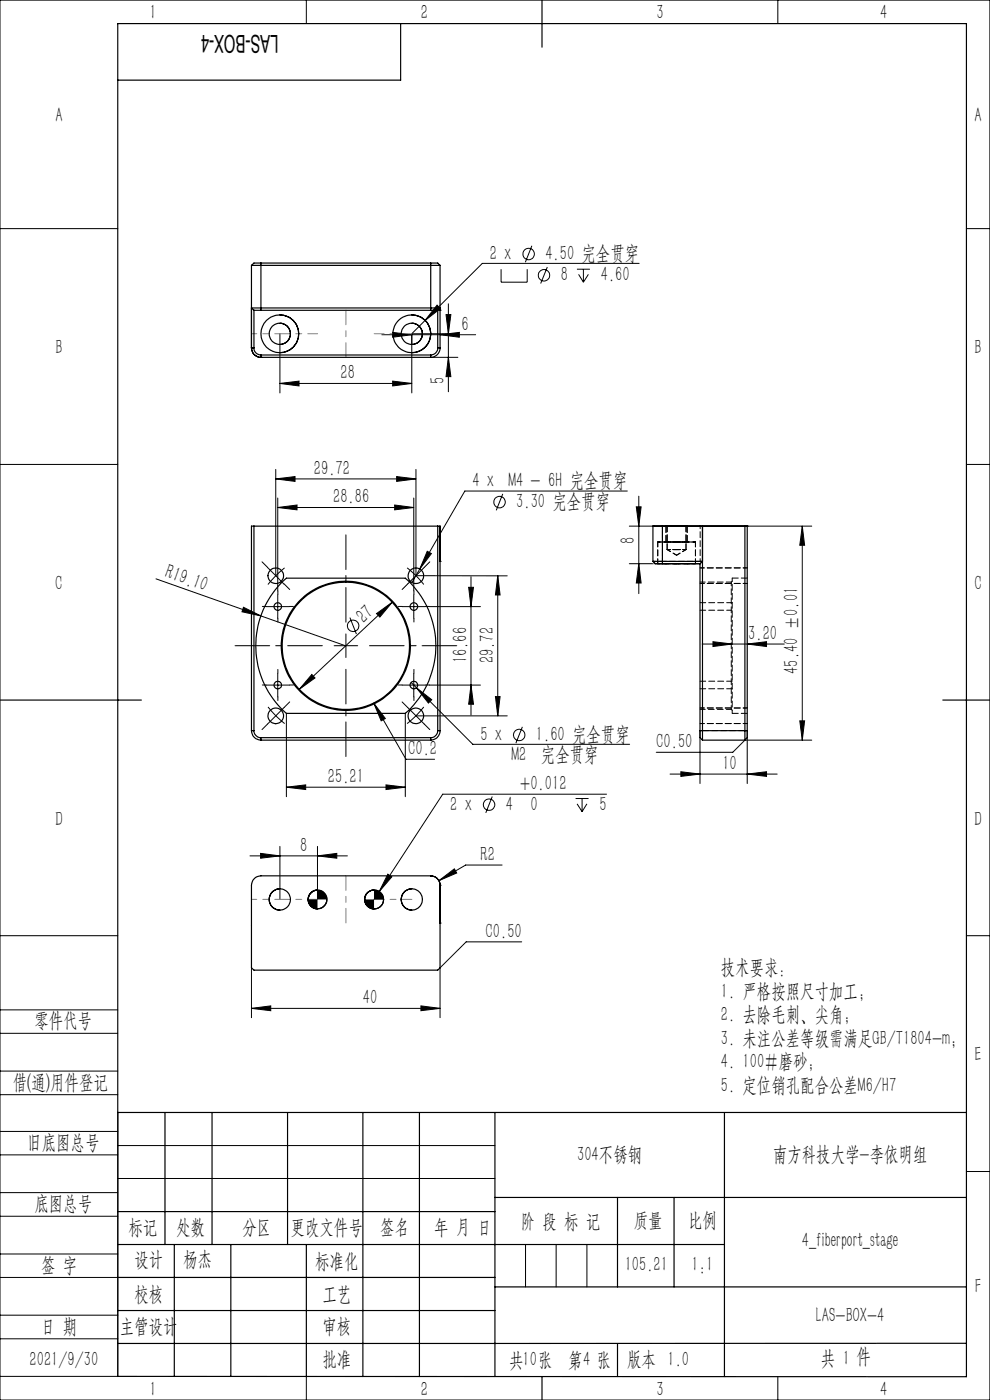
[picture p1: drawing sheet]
<svg xmlns="http://www.w3.org/2000/svg" width="210mm" height="297mm" viewBox="0 0 210 297" stroke-linecap="round" stroke-linejoin="round" font-family="sans-serif">
<g fill="none" stroke="#000" stroke-width=".21">
<path d="M0 0h210v297h-210zM65 0v5M165 0v5M0 48.5h25M106.3 57.1v2.8h5.5v-2.8M112.8 52.1l-1.4 3.5M116.1 56.7l-1.4 3.4M122.4 57.1h2.7M122.7 58.2l1.1 1.7M123.8 57.1v2.8M124.8 58.2l-1 1.7M135.6 55.9h-33.3l-15 14.9"/>
<path d="M205 48.5h5M59.4 70.8v12.6M81 71h19.9M83.3 70.5l4 .5-4 .5zM87.3 70.8v12.6M87.3 70.8h9.8M91.4 75.8h5.7M92.7 64.7l.7 .8-3.2 2.5zM93.3 71l4.1-.5v1zM94.6 66.7h1l-.5 4.1zM95.1 75.8l.5 4.1h-1zM95.1 64.4v18.7"/>
<path d="M0 98.5h25M58.5 99.6v22.5M59.4 81.3l4-.4v1zM59.4 81.3h27.9M83.3 80.9l4 .4-4 .6zM88.2 99.6v22.5l19.4 .1M205 98.5h5M58.5 101.6l4.1-.5v1zM58.5 101.6h29.7M58.9 107.7l4.1-.6v1.1zM58.9 105.7v19.7M58.9 107.7h28.9"/>
<path d="M83.7 107.1l4.1 .6-4.1 .5zM84.1 101.1l4.1 .5-4.1 .5zM87.8 105.7v19.7M90.6 116.9l.9 .5-2.5 3.3zM106.6 104.8l-1.3 3.5M133.1 104.2h-34.5l-11.2 19.4M133.5 119.6h5M133.5 111.6h7M135 107.5h1l-.5 4.1zM135.5 119.6l.5 4.1h-1zM135.5 105.3v20.6M158.5 111.6h13.7"/>
<path d="M170.2 111.6v45.4M170.2 111.6l.5 4.1h-1zM33.1 122.8l40.2 14.2M51.6 128.8l3.8 1.9-4.1-.9zM56.4 128.7h5M56.7 120.4l1.8 1.7M58.5 122.1l1.8 1.8M58.5 122.1l-1.7 1.9M58.9 126.2v5M60.4 120.5l-1.9 1.6M74.2 131l1.4 3.5M79.9 130.2l3.3-2.4-2.6 3.1z"/>
<path d="M83.2 127.8l-19.7 18.4M85.3 128.7h5M87.8 126.2v5M91.1 128.7h10.8M99.4 124.6h1l-.5 4.1zM99.9 122.3v29.4M105.6 122.1l.5 4.1h-1zM105.6 122.1v29.8M148.9 136.6h17.5M151.2 136.1l4.1 .5-4.1 .6zM158.5 136.6l4.1-.5v1.1zM56.4 145.3h5"/>
<path d="M58.9 142.8v5M60.7 151.3v17.7M66.1 143.1l.7 .7-3.3 2.4zM79.3 149.2l6.8 11.9h6.1M79.3 149.2l2.4 3.2-.8 .5zM85.3 145.3h5M86 151.3v17.7M87.2 144.8l1.1 1.1M87.8 142.8v5M88.2 151.9h19.4M88.3 145.9l3.3 2.5-.7 .8zM88.3 145.9l12 12h33.3"/>
<path d="M91.1 145.3h10.8M99.9 145.3l.5 4.1h-1zM105.1 147.8h1l-.5 4.1zM110.8 154.2l-1.4 3.5M148.5 155v11.2M158.5 155v11.2M169.7 152.9h1l-.5 4.1zM172.2 157h-14.2l-2.6 2.6h-16.2M59.4 179.6v11.2M60.7 167l4.1-.5v1zM60.7 167h25.3M67.3 179.6v11.2"/>
<path d="M81.9 166.5l4.1 .5-4.1 .5zM104.4 169l-1.4 3.4M122.1 169.4h2.7M122.4 170.5l1.1 1.7M123.5 169.4v2.8M124.5 170.5l-1 1.7M128.7 168.5h-34.8l-13.5 20.7M142.1 164.2h22.8M144.4 163.7l4.1 .5-4.1 .5zM158.5 164.2l4.1-.5v1zM0 198.5h25M53 181.6h20.7"/>
<path d="M55.3 181l4.1 .6-4.1 .5zM67.3 188.9a1.92 1.92 0 0 0-1.9 1.9M67.3 181.6l4.1-.6v1.1zM69.3 190.8a1.92 1.92 0 0 1-2 2M79.3 188.8a2.04 2.04 0 0 0-2 2M80.4 189.2l-1.1 1.6M81.4 190.8a2.04 2.04 0 0 1-2.1 2M82.3 185.5l.8 .5-2.7 3.2zM93.1 186.8l3.3-2.5 .5 .9zM106.5 183.5h-7.7l-5.7 3.3M110.7 199.8h-11.8l-5.6 5.5v10.6M205 198.5h5"/>
<path d="M0 214.2h25M0 219.2h25M53.3 213.9l4.1-.5v1zM53.3 205.3v10.6M53.3 213.9h40M89.3 213.4l4 .5-4 .5zM0 232.2h25M0 227.2h25M25 236v56h-25M0 245h25M0 240h25M0 258h25"/>
<path d="M0 253h25M25 243h80M25 250h80M205 248.5h5M0 271h25M0 266h25M0 279h25M111.5 264v9M118 264v9M124.5 264v9M0 284h25M65 292.1v4.9"/>
<path d="M153.7 292h.1M165 292v5"/>
<circle cx="112.1" cy="53.9" r="1.21"/>
<circle cx="115.4" cy="58.4" r="1.2"/>
<circle cx="106" cy="106.5" r="1.21"/>
<circle cx="74.9" cy="132.8" r="1.21"/>
<circle cx="110.1" cy="155.9" r="1.21"/>
<circle cx="103.7" cy="170.7" r="1.22"/>
<circle cx="67.3" cy="190.8" r="1.96"/>
<circle cx="79.4" cy="190.8" r="2.02"/>
</g>
<path d="M88.2 122.1l-1.8-1.6M88.2 122.1l1.7 1.9M58.5 151.8l1.9 1.7M58.5 151.8l-1.6-1.8M88.2 151.8l1.7-1.8M88.2 151.8l-1.8 1.7" fill="none" stroke="#000" stroke-width=".21" stroke-dasharray="30.5 1.3 1.3 1.3" stroke-linecap="butt"/>
<g fill="none" stroke="#000" stroke-width=".21" stroke-dasharray="30.5 1.3 1.3 1.3">
<path d="M56.4 128.7h-.8M56.7 120.4l-1.1-1.2M58.9 126.2v-.8M58.9 131.2v.8M60.3 123.9l1.2 1.2M61.4 128.7h.8M73.4 137v-2.5M73.4 137h-2.5M73.4 137v2.5M73.4 137h2.5M85.3 128.7h-.8M86.5 123.9l-1.2 1.2"/>
<path d="M87.8 126.2v-.8M87.8 131.2v.8M88.2 122.1l1.8-1.7M88.2 122.1l-1.7 1.8M90 120.4l1.2-1.2M90.3 128.7h.8M56.4 145.3h-.8M56.7 153.6l-1.1 1.2M58.5 151.8l-1.8 1.8M58.5 151.8l1.8-1.7M58.9 142.8v-.8M58.9 147.8v.8"/>
<path d="M60.3 150.1l1.1-1.2M61.4 145.3h.8M85.3 145.3h-.8M86.5 150.1l-1.2-1.2M87.8 142.8v-.8M87.8 147.8v.8M88.2 151.8l1.8 1.8M88.2 151.8l-1.7-1.7M90 153.6l1.2 1.2M90.3 145.3h.8"/>
</g>
<path d="M68.4 137h-18.5M73.4 132v-18.5M78.4 137h18.5M73.4 142v18.5" fill="none" stroke="#000" stroke-width=".21" stroke-dasharray="30.5 1.3 1.3 1.3" stroke-dashoffset="23.1"/>
<g fill="none" stroke="#000" stroke-width=".25">
<path d="M85 5v12h-60M115 0v10M53.3 56.3h40M53.3 56.3v17.5M55.4 55.8h-1.5l-.6 .5M55.4 55.8v10M55.4 55.8h36M91.4 55.8h1.5l.4 .5M91.4 55.8v10M93.3 56.3v17.5M53.3 73.8a1.98 1.98 0 0 0 2.1 2M53.3 73.8h.1"/>
<path d="M53.3 73.8h.6M53.9 65.8l-.6-.5h40l-.4 .5M53.9 65.8h1.5M53.9 73.8a1.49 1.49 0 0 0 1.5 1.5M53.9 65.8v8M55.4 75.8h.1M55.4 75.3v.5M55.4 65.8h36M55.4 75.3h36M55.4 75.8h36M59.4 66.8a4 4 0 0 1 4 4M59.4 68.6a2.17 2.17 0 0 1 2.2 2.2"/>
<path d="M61.6 70.8a2.17 2.17 0 0 1-2.2 2.3M63.4 70.8a4 4 0 0 1-4 4M87.3 66.8a4 4 0 0 1 4.1 4M87.3 68.6a2.23 2.23 0 0 1 2.3 2.2M89.6 70.8a2.23 2.23 0 0 1-2.3 2.3M91.4 65.8h1.5M91.4 70.8a4 4 0 0 1-4.1 4M91.4 75.3v.5M92.9 73.8a1.49 1.49 0 0 1-1.5 1.5M92.9 65.8v8M92.9 73.8h.4M93.3 73.8a1.98 1.98 0 0 1-1.9 2"/>
<path d="M93.3 65.8h.1M53.9 111.6v43.4M92.9 111.6v43.4M93.3 119.1h.1M138.5 111.6h2M138.5 111.6h.1M138.5 119.1h10.5l-.5 .5M138.5 119.1l.5 .5h1.5M138.5 111.6v7.5M140.5 111.6h18M140.5 111.6v8M140.5 119.6h8"/>
<path d="M141.3 111.6h4.5zM141.5 111.6h4zM148.5 119.6v35.4M149 111.6v45.4M158 111.6v45.4M158.5 111.6h.1M158.5 111.6v43.4M59.5 123.8l1.2-1.1h25.3a19.1 19.1 0 0 1 0 28.6h-25.3a19.1 19.1 0 0 1-1.2-27.5zM0 148.5h30M53.3 155a2.03 2.03 0 0 0 2.1 2M53.3 155h.6M53.3 155v-43.4h40v43.4"/>
<path d="M53.9 155a1.49 1.49 0 0 0 1.5 1.5M55.4 156.5v.5M55.4 156.5h36M55.4 157h36M91.4 156.5v.5M92.9 155a1.49 1.49 0 0 1-1.5 1.5M92.9 155h.4M93.3 155a2.04 2.04 0 0 1-1.9 2M148.5 155v1.5l.5 .5M148.5 155h10M149 157h9M158.5 155v1.5l-.5 .5"/>
<path d="M200 148.5h10M59.4 188.6a2.26 2.26 0 0 0-2.3 2.2 2.26 2.26 0 0 0 2.3 2.3M65.4 190.8a1.98 1.98 0 0 0 1.9 2M67.3 188.8a1.98 1.98 0 0 0-1.9 2M77.4 190.8a2.04 2.04 0 0 0 1.9 2M79.3 188.8a2.04 2.04 0 0 0-1.9 2M87.3 188.6a2.26 2.26 0 0 0-2.2 2.2 2.26 2.26 0 0 0 2.2 2.3M91.4 185.8h-36a2.03 2.03 0 0 0-2.1 2v17.5l.6 .5h39l.4-.5v-17.5M91.4 185.8a1.98 1.98 0 0 1 1.9 2M91.4 185.8h.1M93.3 187.8h.1M93.3 195.8h.1"/>
<path d="M25 236h180M35 236v28M45 236v28M61 236v28M77 236v56M89 236v56M105 236v56M153.7 236v56M25 257h80M105 254h100M131 254v19M143 254v19"/>
<path d="M25 264h128.7M25 271h80M25 278h80M37 264v28M49 264v28M65 264.1v28M105 273h100M25 292l180 .1v-287.1h-180v287M115 292v5M131 285v7M205 285h-180"/>
<circle cx="59.3" cy="70.8" r="2.25"/>
<circle cx="59.4" cy="70.8" r="4"/>
<circle cx="87.3" cy="70.8" r="2.26"/>
<circle cx="87.4" cy="70.8" r="4"/>
<circle cx="58.5" cy="122.1" r="1.66"/>
<circle cx="58.9" cy="128.7" r=".8"/>
<circle cx="73.4" cy="137" r="13.7"/>
<circle cx="73.4" cy="137" r="13.5"/>
<circle cx="87.8" cy="128.7" r=".8"/>
<circle cx="88.2" cy="122.2" r="1.65"/>
<circle cx="58.5" cy="151.9" r="1.66"/>
<circle cx="58.9" cy="145.3" r=".79"/>
<circle cx="87.8" cy="145.3" r=".79"/>
<circle cx="88.2" cy="151.9" r="1.65"/>
<circle cx="59.4" cy="190.8" r="2.24"/>
<circle cx="67.4" cy="190.8" r="2"/>
<circle cx="79.4" cy="190.8" r="2"/>
<circle cx="87.4" cy="190.8" r="2.25"/>
</g>
<path d="M143.5 119.6h.1M143.5 111.6h.1" fill="none" stroke="#808080" stroke-width=".21" stroke-dasharray="30.5 1.3 1.3 1.3"/>
<path d="M73.4 75.8v-10M138.5 119.6h10M73.4 185.8v10" fill="none" stroke="#808080" stroke-width=".21" stroke-dasharray="30.5 1.3 1.3 1.3" stroke-dashoffset="27.4"/>
<path d="M53.4 70.8h6M53.4 190.8h6" fill="none" stroke="#808080" stroke-width=".21" stroke-dasharray="30.5 1.3 1.3 1.3" stroke-dashoffset="29.4"/>
<path d="M59.4 70.8h8M87.4 70.8h-8M59.4 190.8h8M87.4 190.8h-8" fill="none" stroke="#808080" stroke-width=".21" stroke-dasharray="30.5 1.3 1.3 1.3" stroke-dashoffset="28.4"/>
<g fill="#000">
<path d="M51.6 128.8l3.8 1.9-4.1-.9zM79.3 149.2l2.4 3.2-.8 .5z"/>
<path d="M59.4 81.3l4-.4v1zM83.3 80.9l4 .4-4 .6z"/>
<path d="M58.5 101.6l4.1-.5v1zM84.1 101.1l4.1 .5-4.1 .5z"/>
<path d="M58.9 107.7l4.1-.6v1.1zM83.7 107.1l4.1 .6-4.1 .5zM90.6 116.9l-1.6 3.8 2.5-3.3zM88.3 145.9l2.6 3.3 .7-.8zM144.4 163.7l4.1 .5-4.1 .5zM158.5 164.2l4.1-.5v1zM53.3 213.9l4.1-.5v1zM89.3 213.4l4 .5-4 .5zM93.1 186.8l3.8-1.6-.5-.9zM55.3 181l4.1 .6-4.1 .5zM67.3 181.6l4.1-.6v1.1zM82.3 185.5l-1.9 3.7 2.7-3.2zM83.3 70.5l4 .5-4 .5zM93.3 71l4.1-.5v1zM92.7 64.7l-2.5 3.3 3.2-2.5z"/>
<path d="M135.5 119.6l.5 4.1h-1zM135 107.5h1l-.5 4.1z"/>
<path d="M170.2 111.6l.5 4.1h-1zM169.7 152.9h1l-.5 4.1z"/>
<path d="M99.4 124.6h1l-.5 4.1zM99.9 145.3l.5 4.1h-1zM94.6 66.7h1l-.5 4.1zM95.1 75.8l.5 4.1h-1z"/>
<path d="M105.6 122.1l.5 4.1h-1zM105.1 147.8h1l-.5 4.1z"/>
<path d="M158.5 136.6l4.1-.5v1.1zM151.2 136.1l4.1 .5-4.1 .6z"/>
<path d="M66.1 143.1l-2.6 3.1 3.3-2.4zM79.9 130.2l.7 .7 2.6-3.1z"/>
<path d="M60.7 167l4.1-.5v1zM81.9 166.5l4.1 .5-4.1 .5z"/>
<path d="M65.4 190.8a1.92 1.92 0 0 0 1.9 2v-2zM67.3 188.9v1.9h2a1.92 1.92 0 0 0-2-1.9zM77.3 190.8a2.04 2.04 0 0 0 2 2v-2zM79.3 188.8v2h2.1a2.04 2.04 0 0 0-2.1-2z"/>
</g>
<g fill="none" stroke="#000" stroke-width=".21" stroke-dasharray="1.3 .6">
<path d="M139 119.6h.1M140.5 119.6v-.5M141.5 111.6v5M145.5 116.6v-5M148.5 119.6h.1M149 119.1h-.5M158 111.6h.1M155.3 122.6h3.2M155.3 123.3l-.2 .2M149 155h-.5M155.1 150.5l.2 .2M155.3 151.3h3.2"/>
<path d="M158.5 155h-.5"/>
</g>
<path d="M140.5 119.1h-2M155.3 122.6v28.7" fill="none" stroke="#000" stroke-width=".21" stroke-dasharray="1.3 .6" stroke-dashoffset=".6"/>
<path d="M143.5 115h4h-8h4M143.5 119.6h4h-8h4" fill="none" stroke="#000" stroke-width=".21" stroke-dasharray="1.3 .6" stroke-dashoffset=".3"/>
<path d="M141.3 111.6v3.4M143.5 115h2.3h-4.5h2.2M145.8 115v-3.4M158 155h-9" fill="none" stroke="#000" stroke-width=".21" stroke-dasharray="1.3 .6" stroke-dashoffset="-.1"/>
<path d="M155.1 123.5v27" fill="none" stroke="#000" stroke-width=".21" stroke-dasharray="1.3 .6" stroke-dashoffset=".5"/>
<path d="M139 119.6l-.5-.5M140.5 119.6h8M141.5 116.6l2 1.2M143.5 116.6h2h-4h2M143.5 117.8l2-1.2M148.5 119.1h-8M149 119.1l-.5 .5M148.5 123.8h10M158.5 120.5h-10M148.5 153.5h10M158.5 150.2h-10" fill="none" stroke="#000" stroke-width=".21" stroke-dasharray="1.3 .6" stroke-dashoffset=".4"/>
<path d="M140.5 119.1v-7.5M148.5 111.6v7.5" fill="none" stroke="#000" stroke-width=".21" stroke-dasharray="1.3 .6" stroke-dashoffset=".7"/>
<path d="M139 119.6h1.5" fill="none" stroke="#000" stroke-width=".21" stroke-dasharray="1.3 .6" stroke-dashoffset=".8"/>
<path d="M139.5 115v4.6M147.5 119.6v-4.6M155.1 123.5h-6.6M148.5 150.5h6.6" fill="none" stroke="#000" stroke-width=".21" stroke-dasharray="1.3 .6" stroke-dashoffset=".2"/>
<path d="M148.5 129.5h6.8M155.3 127.9h-6.8M148.5 146.1h6.8M155.3 144.5h-6.8" fill="none" stroke="#000" stroke-width=".21" stroke-dasharray="1.3 .6" stroke-dashoffset=".1"/>
<text font-size="5.2" x="59.1" y="7.3" transform="rotate(-180 59.1 7.3)">LAS-BOX-4</text>
<g font-size="4.4">
<text x="31.7" y="4.1">1</text>
<text x="89.2" y="4.1">2</text>
<text x="139.2" y="4.1">3</text>
<text x="186.7" y="4.1">4</text>
<text x="11.7" y="25.9">A</text>
<text x="206.7" y="25.9">A</text>
<text x="103.9" y="55.2">2 x</text>
<text x="115.7" y="55.2">4.50 完全贯穿</text>
<text x="118.9" y="59.7">8</text>
<text x="127.4" y="59.7">4.60</text>
<text x="97.9" y="70.1">6</text>
<text x="11.7" y="75.1">B</text>
<text x="206.7" y="75.1">B</text>
<text x="72.2" y="80.5">28</text>
<text x="94.3" y="81.6" transform="rotate(-90 94.3 81.6)">5</text>
<text x="66.6" y="100.7">29.72</text>
<text x="70.7" y="106.8">28.86</text>
<text x="100.2" y="103.3">4 x M4 - 6H 完全贯穿</text>
<text x="109.5" y="107.8">3.30 完全贯穿</text>
<text x="134.6" y="115.5" transform="rotate(-90 134.6 115.5)">8</text>
<text x="11.7" y="125.1">C</text>
<text x="34.8" y="122.5" transform="rotate(19 34.8 122.5)">R19.10</text>
<text x="206.7" y="125.1">C</text>
<text x="77.3" y="132.3" transform="rotate(-43 77.3 132.3)">27</text>
<text x="158.7" y="135.8">3.20</text>
<text x="99.1" y="140.7" transform="rotate(-90 99.1 140.7)">16.66</text>
<text x="104.7" y="140.7" transform="rotate(-90 104.7 140.7)">29.72</text>
<text x="169.3" y="142.9" transform="rotate(-90 169.3 142.9)">45.40 ±0.01</text>
<text x="86.6" y="160.1">C0.2</text>
<text x="101.9" y="157.2">5 x</text>
<text x="108.5" y="161.5">M2 完全贯穿</text>
<text x="113.7" y="157.2">1.60 完全贯穿</text>
<text x="139.2" y="158.7">C0.50</text>
<text x="69.5" y="166.1">25.21</text>
<text x="110.4" y="167.6">+0.012</text>
<text x="153.2" y="163.3">10</text>
<text x="95.5" y="172">2 x</text>
<text x="107.3" y="172">4</text>
<text x="112.5" y="172">0</text>
<text x="127.1" y="172">5</text>
<text x="11.7" y="175.1">D</text>
<text x="206.7" y="175.1">D</text>
<text x="63.7" y="180.7">8</text>
<text x="101.9" y="182.6">R2</text>
<text x="103" y="198.9">C0.50</text>
<text x="152.9" y="206.7">技术要求：</text>
<text x="77" y="213">40</text>
<text x="152.9" y="211.7">1. 严格按照尺寸加工；</text>
<text x="7.3" y="217.9">零件代号</text>
<text x="152.9" y="216.7">2. 去除毛刺、尖角；</text>
<text x="152.9" y="221.7">3. 未注公差等级需满足GB/T1804-m；</text>
<text x="152.9" y="226.7">4. 100#磨砂；</text>
<text x="206.7" y="225.1">E</text>
<text x="2.7" y="231">借(通)用件登记</text>
<text x="152.9" y="231.7">5. 定位销孔配合公差M6/H7</text>
<text x="5.8" y="243.7">旧底图总号</text>
<text x="122.4" y="246.2">304不锈钢</text>
<text x="164" y="246.2">南方科技大学-李依明组</text>
<text x="7.3" y="256.8">底图总号</text>
<text x="27.2" y="261.9">标记</text>
<text x="37.4" y="261.9">处数</text>
<text x="51.5" y="261.9">分区</text>
<text x="61.7" y="261.9">更改文件号</text>
<text x="80.6" y="261.9">签名</text>
<text x="92.1" y="261.9">年 月 日</text>
<text x="110.5" y="260.4">阶 段 标 记</text>
<text x="134.4" y="260.4">质量</text>
<text x="145.9" y="260.4">比例</text>
<text x="8.7" y="269.8">签 字</text>
<text x="28.5" y="268.7">设计</text>
<text x="38.9" y="268.7">杨杰</text>
<text x="66.9" y="269.1">标准化</text>
<text x="132.5" y="269.7">105.21</text>
<text x="146.7" y="269.7">1:1</text>
<text x="170.1" y="264.6">4_fiberport_stage</text>
<text x="28.5" y="275.9">校核</text>
<text x="68.4" y="275.9">工艺</text>
<text x="206.8" y="274.4">F</text>
<text x="173.1" y="280.6">LAS-BOX-4</text>
<text x="8.7" y="282.9">日 期</text>
<text x="25.4" y="282.9">主管设计</text>
<text x="68.4" y="282.8">审核</text>
<text x="6.3" y="289.9">2021/9/30</text>
<text x="68.4" y="289.9">批准</text>
<text x="108" y="289.9">共 张</text>
<text x="110.8" y="289.9">10</text>
<text x="120.5" y="289.9">第 张</text>
<text x="123.7" y="289.9">4</text>
<text x="133" y="289.9">版本 1.0</text>
<text x="174.1" y="289.5">共 1 件</text>
<text x="31.7" y="296.1">1</text>
<text x="89.2" y="296.1">2</text>
<text x="139.2" y="296.1">3</text>
<text x="186.7" y="296.1">4</text>
</g>
</svg>
